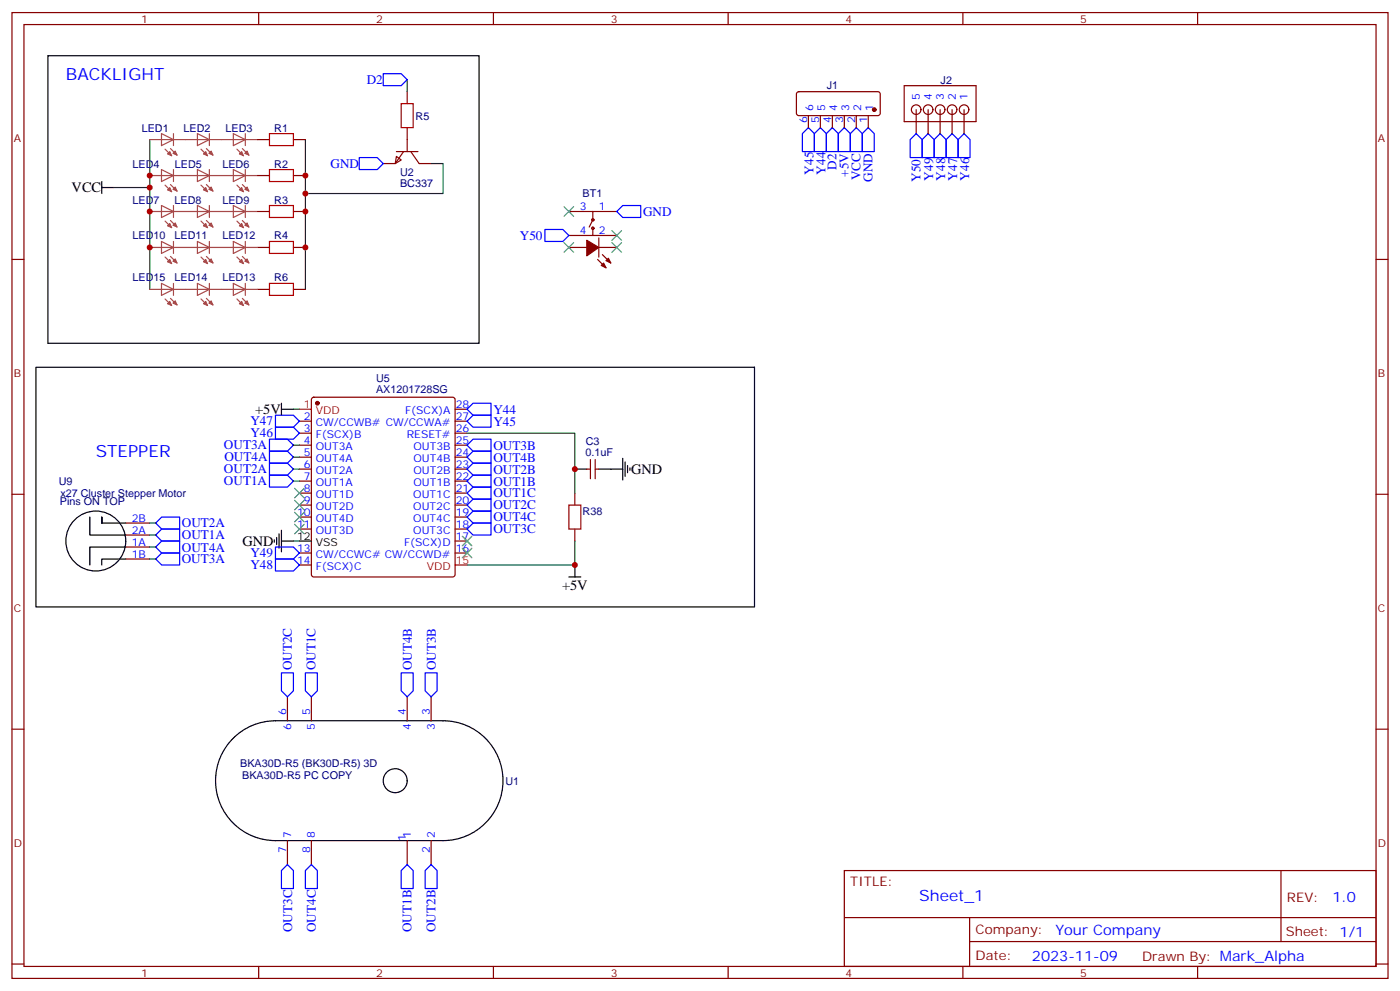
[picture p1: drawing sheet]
<svg xmlns="http://www.w3.org/2000/svg" width="412mm" height="292mm" viewBox="0 0 412 292" stroke-linecap="round" stroke-linejoin="round" font-family="sans-serif">
<g fill="none" stroke="#870000" stroke-width=".35">
<path d="M3.5 3.7h405.4v284.3h-405.4zM7.1 7.2h398.2v277.3h-398.2zM76.2 3.7v3.5M145.3 3.7v3.5M214.5 3.7v3.5M283.6 3.7v3.5M352.8 3.7v3.5M119.9 27v3.5M119.9 37.6v7M234.8 27.2l.5-.2h23.6l.4 .7-.1 5.9-.6 .4h-23.6l-.4-.7v-5.6zM238.1 34v3.6M241.7 34v3.6"/>
<path d="M245.2 34v3.6M248.7 34v3.6M252.2 34v3.6M255.8 34v3.6M266.3 25.2h21.2v10.6h-21.2zM269.9 32.3v7M273.4 32.3v7M276.9 32.3v7M280.5 32.3v7M284 32.3v7M75.8 41.1h3.6M75.8 51.7h3.6"/>
<path d="M86.4 41.1h3.6M86.4 51.7h3.6M116.8 46l1.4 1.1-1.8 1.1zM116.8 44.6h6.3M118.9 44.6l-2.5 3.6h-3.5M121 44.6l2.5 3.6h3.5M3.5 76.4h3.6M75.8 72.8h3.6M75.8 62.3h3.6M86.4 72.8h3.6M86.4 62.3h3.6M167.6 72.8h5.3"/>
<path d="M167.6 62.3h14.1M167.6 69.3h14.1M174.6 62.3v2.4l-1 2.2M174.6 66.9v2.4M176 76.4l2.5 2.4M176.4 72.8h5.3M176.4 70v5.7M177.4 75l2.5 2.4M405.3 76.4h3.6M75.8 85.2h3.6M86.4 85.2h3.6M92 117.2l.4-.3h40.9l.5 .3 .3 .5v51.5l-.3 .5-.5 .2h-40.9l-.5-.3-.2-.4v-51.5z"/>
<path d="M88.2 124h3.5M88.2 127.5h3.5M88.2 131.1h3.5M88.2 134.6h3.5M88.2 138.1h3.5M134.1 124h3.5M134.1 127.5h3.5M134.1 131.1h3.5M134.1 134.6h3.5M134.1 138.1h3.5M134.1 120.5h3.5M172.9 138.1h1"/>
<path d="M173.9 135.3v5.6M175.3 138.1h1.1M175.3 135.3v5.6M3.5 145.5h3.6M37 157.5h7.1M37 154h7.1M88.2 141.6h3.5M88.2 145.2h3.5M88.2 148.7h3.5M88.2 152.2h3.5M88.2 155.8h3.5M134.1 141.6h3.5"/>
<path d="M134.1 145.2h3.5M134.1 148.7h3.5M134.1 152.2h3.5M134.1 155.8h3.5M134.1 159.3h3.5M169.3 145.2v3.5M169.3 155.8v3.5M405.3 145.5h3.6M37 164.6h7.1M37 161h7.1M88.2 162.8h3.5M88.2 166.3h3.5"/>
<path d="M134.1 162.8h3.5M3.5 214.7h3.6M84.7 205.1v7.1M91.7 205.1v7.1M119.9 205.1v7.1M127 205.1v7.1M405.3 214.7h3.6M84.7 247.5v7M91.7 247.5v7M119.9 247.5v7M127 247.5v7M248.7 256.3h156.6v28.2h-156.6z"/>
<path d="M377.3 256.3v20.9M248.7 270.1h156.5M285.6 277.2h119.6M285.6 270.1v14.2M3.5 283.8h3.6M76.2 284.5v3.5M145.3 284.5v3.5M214.5 284.5v3.5M283.6 284.5v3.5M352.8 284.5v3.5M405.3 283.8h3.6"/>
<circle cx="269.9" cy="32.3" r="1.41"/>
<circle cx="273.4" cy="32.3" r="1.41"/>
<circle cx="276.9" cy="32.3" r="1.41"/>
<circle cx="280.5" cy="32.3" r="1.41"/>
<circle cx="284" cy="32.3" r="1.41"/>
<circle cx="174.6" cy="64.7" r=".35"/>
<circle cx="174.6" cy="67.2" r=".35"/>
</g>
<g fill="none" stroke="#a64a4a" stroke-width=".35">
<path d="M47.6 39.3l3.5 1.8-3.5 1.8zM51.1 39.3v3.6M58.2 39.3l3.5 1.8-3.5 1.8zM61.7 39.3v3.6M68.7 39.3l3.6 1.8-3.6 1.8zM72.3 39.3v3.6M44.1 51.7h7M44.1 41.1h7M47.6 49.9l3.5 1.8-3.5 1.7zM48.6 54.5l2 1.9M48.6 43.9l2 2M50.2 54.3l2 2"/>
<path d="M50.2 43.7l2 2M51.1 49.9v3.5M51.2 51.7h10.5M51.2 41.1h10.5M58.2 49.9l3.5 1.8-3.5 1.7zM59.2 43.9l2 2M59.2 54.5l2 1.9M60.8 43.7l1.9 2M60.8 54.3l1.9 2M61.7 49.9v3.5M61.8 51.7h10.5M61.8 41.1h10.5"/>
<path d="M68.7 49.9l3.6 1.8-3.6 1.7zM69.8 54.5l1.9 1.9M69.8 43.9l1.9 2M71.4 54.3l1.9 2M71.4 43.7l1.9 2M72.3 49.9v3.5M72.4 51.7h3.4M72.4 41.1h3.4M44.1 72.8h7M44.1 62.3h7M47.6 71.1l3.5 1.7-3.5 1.8zM47.6 60.5l3.5 1.8-3.5 1.7z"/>
<path d="M48.6 65.1l2 1.9M48.6 75.7l2 1.9M50.2 64.9l2 2M50.2 75.5l2 1.9M51.1 60.5v3.5M51.1 71.1v3.5M51.2 72.8h10.5M51.2 62.3h10.5M58.2 71.1l3.5 1.7-3.5 1.8zM58.2 60.5l3.5 1.8-3.5 1.7zM59.2 65.1l2 1.9M59.2 75.7l2 1.9"/>
<path d="M60.8 64.9l1.9 2M60.8 75.5l1.9 1.9M61.7 60.5v3.5M61.7 71.1v3.5M61.8 72.8h10.5M61.8 62.3h10.5M68.7 60.5l3.6 1.8-3.6 1.7zM68.7 71.1l3.6 1.7-3.6 1.8zM69.8 75.7l1.9 1.9M69.8 65.1l1.9 1.9M71.4 75.5l1.9 1.9M71.4 64.9l1.9 2"/>
<path d="M72.3 60.5v3.5M72.3 71.1v3.5M72.4 72.8h3.4M72.4 62.3h3.4M44.1 85.2h7M47.6 83.4l3.5 1.8-3.5 1.8zM48.6 88l2 2M50.2 87.8l2 2M51.1 83.4v3.6M51.2 85.2h10.5M58.2 83.4l3.5 1.8-3.5 1.8zM59.2 88l2 2"/>
<path d="M60.8 87.8l1.9 2M61.7 83.4v3.6M61.8 85.2h10.5M68.7 83.4l3.6 1.8-3.6 1.8zM69.8 88l1.9 2M71.4 87.8l1.9 2M72.3 83.4v3.6M72.4 85.2h3.4"/>
</g>
<g fill="#a64a4a" stroke="#a64a4a" stroke-width=".29">
<path d="M70.5 55.9l.7-.7 .5 1.2z"/>
<path d="M72.1 55.7l.7-.7 .5 1.3z"/>
<path d="M70.5 77.1l.7-.7 .5 1.2z"/>
<path d="M72.1 76.9l.7-.7 .5 1.2z"/>
<path d="M59.9 77.1l.7-.7 .6 1.2z"/>
<path d="M61.5 76.9l.7-.7 .5 1.2z"/>
<path d="M49.3 77.1l.7-.7 .6 1.2z"/>
<path d="M50.9 76.9l.7-.7 .6 1.2z"/>
<path d="M49.3 45.3l.7-.7 .6 1.3z"/>
<path d="M50.9 45.2l.7-.7 .6 1.2z"/>
<path d="M59.9 45.3l.7-.7 .6 1.3z"/>
<path d="M61.5 45.2l.7-.7 .5 1.2z"/>
<path d="M70.5 45.3l.7-.7 .5 1.3z"/>
<path d="M72.1 45.2l.7-.7 .5 1.2z"/>
<path d="M49.3 55.9l.7-.7 .6 1.2z"/>
<path d="M50.9 55.7l.7-.7 .6 1.3z"/>
<path d="M59.9 55.9l.7-.7 .6 1.2z"/>
<path d="M61.5 55.7l.7-.7 .5 1.3z"/>
<path d="M49.3 66.5l.7-.7 .6 1.2z"/>
<path d="M50.9 66.3l.7-.7 .6 1.3z"/>
<path d="M59.9 66.5l.7-.7 .6 1.2z"/>
<path d="M61.5 66.3l.7-.7 .5 1.3z"/>
<path d="M70.5 66.5l.7-.7 .5 1.2z"/>
<path d="M72.1 66.3l.7-.7 .5 1.3z"/>
<path d="M70.5 89.4l.7-.7 .5 1.3z"/>
<path d="M72.1 89.3l.7-.8 .5 1.3z"/>
<path d="M59.9 89.4l.7-.7 .6 1.3z"/>
<path d="M61.5 89.3l.7-.8 .5 1.3z"/>
<path d="M49.3 89.4l.7-.7 .6 1.3z"/>
<path d="M50.9 89.3l.7-.8 .6 1.3z"/>
</g>
<g fill="none" stroke="#008700" stroke-width=".35">
<path d="M119.9 23.5v3.5M33.5 55.2h10.6M44.1 41.1v44.1M90 41.1v44.1M127 48.2h3.5v8.8h-40.5M86.4 120.5h1.8M86.4 138.1h1.8M86.4 131.1h1.8M86.4 134.6h1.8M137.6 127.5h31.7v17.7M44.1 157.5h1.8M44.1 154h1.8"/>
<path d="M86.4 141.6h1.8M86.4 159.3h1.8M169.3 159.3v7h-31.7M44.1 164.6h1.8M44.1 161h1.8"/>
</g>
<path d="M79.4 39.3h7v3.6h-7zM118.2 30.5h3.5v7.1h-3.5zM79.4 49.9h7v3.5h-7zM79.4 71.1h7v3.5h-7zM79.4 60.5h7v3.5h-7zM79.4 83.4h7v3.6h-7zM167.6 148.7h3.5v7.1h-3.5z" fill="none" stroke="#a10000" stroke-width=".35"/>
<g fill="none" stroke="#000" stroke-width=".35">
<path d="M14.1 16.4h127v84.7h-127zM30 55.2h3.5M30 53.4v3.6M10.6 108.1h211.6v70.6h-211.6zM82.9 118.7v3.5M82.9 120.5h3.5M169.3 138.1h3.6M176.4 138.1h7M183.4 134.9v6.4M184.1 136v4.2M184.9 137.1v2.1M185.6 137.8v.7"/>
<path d="M26.5 152.2v5.3h10.5M30 154v-1.8v1.8h7M80.8 158.9v.7M81.5 158.2v2.1M82.2 157.2v4.2M82.9 159.3h3.5M82.9 156.1v6.4M88.2 159.3h3.5M37 161h-10.5v5.3M37 164.6h-7v1.7M167.6 169.9h3.5M169.3 166.3v3.6"/>
<path d="M69.2 216.8a17.6 17.6 0 0 1 11.9-4.6h49.4a17.6 17.6 0 0 1 17.7 17.6 17.6 17.6 0 0 1-17.7 17.7h-49.4a17.6 17.6 0 0 1-16.4-11.3 17.6 17.6 0 0 1 4.5-19.4z"/>
<circle cx="28.2" cy="159.3" r="8.8"/>
<circle cx="116.4" cy="229.8" r="3.5"/>
</g>
<g fill="none" stroke="#00f" stroke-width=".35">
<path d="M112.9 21.7h5.3l1.7 1.8-1.7 1.7h-5.3zM236.4 39.3l1.7-1.7 1.8 1.7v5.3h-3.5zM239.9 39.3l1.8-1.7 1.7 1.7v5.3h-3.5zM245.2 37.6l1.7 1.7v5.3h-3.5v-5.3zM248.7 37.6l1.8 1.7v5.3h-3.6v-5.3zM252.2 37.6l1.8 1.7v5.3h-3.5v-5.3zM255.8 37.6l1.7 1.7v5.3h-3.5v-5.3zM269.9 39.3l1.7 1.8v5.3h-3.5v-5.3zM105.8 46.4h5.3l1.8 1.8-1.8 1.7h-5.3zM271.6 41.1l1.8-1.8 1.8 1.8v5.3h-3.6zM275.2 41.1l1.7-1.8 1.8 1.8v5.3h-3.5zM278.7 41.1l1.8-1.8 1.7 1.8v5.3h-3.5z"/>
<path d="M282.2 41.1l1.8-1.8 1.8 1.8v5.3h-3.6zM160.5 67.6h5.3l1.8 1.7-1.8 1.8h-5.3zM181.7 62.3l1.7-1.8h5.3v3.5h-5.3zM79.4 132.8h5.3l1.7 1.8-1.7 1.7h-5.3zM79.4 129.3h5.3l1.7 1.8-1.7 1.7h-5.3zM79.4 136.3h5.3l1.7 1.8-1.7 1.8h-5.3zM79.4 139.9h5.3l1.7 1.7-1.7 1.8h-5.3zM81.1 122.2h5.3l1.8 1.8-1.8 1.8h-5.3zM81.1 125.8h5.3l1.8 1.7-1.8 1.8h-5.3zM137.6 120.5l1.7-1.8h5.3v3.5h-5.3zM137.6 124l1.7-1.8h5.3v3.6h-5.3zM137.6 138.1l1.7-1.8h5.3v3.6h-5.3z"/>
<path d="M137.6 134.6l1.7-1.8h5.3v3.5h-5.3zM137.6 131.1l1.7-1.8h5.3v3.5h-5.3zM45.9 154l1.7-1.8h5.3v3.6h-5.3zM45.9 157.5l1.7-1.7h5.3v3.5h-5.3zM137.6 141.6l1.7-1.7h5.3v3.5h-5.3zM137.6 152.2l1.7-1.7h5.3v3.5h-5.3zM137.6 148.7l1.7-1.8h5.3v3.6h-5.3zM137.6 145.2l1.7-1.8h5.3v3.5h-5.3zM139.3 154h5.3v3.5h-5.3l-1.7-1.7zM45.9 161l1.7-1.7h5.3v3.5h-5.3zM45.9 164.6l1.7-1.8h5.3v3.5h-5.3zM81.1 164.6h5.3l1.8 1.7-1.8 1.8h-5.3z"/>
<path d="M81.1 161h5.3l1.8 1.8-1.8 1.8h-5.3zM82.9 198.1h3.5v5.3l-1.7 1.7-1.8-1.7zM90 198.1h3.5v5.3l-1.8 1.7-1.7-1.7zM118.2 198.1h3.5v5.3l-1.8 1.7-1.7-1.7zM125.2 198.1h3.6v5.3l-1.8 1.7-1.8-1.7zM84.7 254.5l1.7 1.8v5.3h-3.5v-5.3zM91.7 254.5l1.8 1.8v5.3h-3.5v-5.3zM119.9 254.5l1.8 1.8v5.3h-3.5v-5.3zM127 254.5l1.8 1.8v5.3h-3.6v-5.3z"/>
</g>
<g fill="#870000" stroke="#870000" stroke-width=".35">
<path d="M172.9 70.7l3.5 2.1-3.5 2.5z"/>
<path d="M177.1 78.1l.7-.7 .7 1.4z"/>
<path d="M178.5 76.7l.7-.7 .7 1.4z"/>
<circle cx="93.5" cy="118.7" r=".53"/>
<circle cx="257.5" cy="32.3" r=".53"/>
</g>
<path d="M88.2 120.5h3.5M134.1 166.3h3.5" fill="none" stroke="#f00" stroke-width=".35"/>
<g fill="none" stroke="#3c3" stroke-width=".35">
<path d="M166.2 71.4l2.8 2.9M166.2 60.9l2.8 2.8M169 71.4l-2.8 2.9M169 60.9l-2.8 2.8M180.3 67.9l2.8 2.8M180.3 71.4l2.8 2.9M183.1 67.9l-2.8 2.8M183.1 71.4l-2.8 2.9M86.8 143.8l2.8 2.8M86.8 147.3l2.8 2.8M86.8 150.8l2.8 2.8M86.8 154.3l2.8 2.9"/>
<path d="M89.6 143.8l-2.8 2.8M89.6 147.3l-2.8 2.8M89.6 150.8l-2.8 2.8M89.6 154.3l-2.8 2.9M136.2 157.9l2.8 2.8M139 157.9l-2.8 2.8M136.2 161.4l2.8 2.8M139 161.4l-2.8 2.8"/>
</g>
<g fill="#c00">
<circle cx="44.1" cy="51.7" r=".88"/>
<circle cx="44.1" cy="62.3" r=".88"/>
<circle cx="44.1" cy="55.2" r=".88"/>
<circle cx="90" cy="51.7" r=".88"/>
<circle cx="90" cy="62.3" r=".88"/>
<circle cx="90" cy="57" r=".88"/>
<circle cx="44.1" cy="72.8" r=".88"/>
<circle cx="90" cy="72.8" r=".88"/>
<circle cx="169.3" cy="166.3" r=".88"/>
<circle cx="169.3" cy="138.1" r=".88"/>
</g>
<g font-size="4.9" fill="#00f">
<text x="19.4" y="23.5">BACKLIGHT</text>
<text x="28.2" y="134.6">STEPPER</text>
</g>
<text font-size="4.6" fill="#00f" x="270.8" y="265.3">Sheet_1</text>
<g font-size="4.2">
<text x="21.1" y="56.6">VCC</text>
<text x="75.2" y="121.9">+5V</text>
<text x="185.9" y="139.6">GND</text>
<text x="71.4" y="160.7">GND</text>
<text x="165.6" y="173.8">+5V</text>
</g>
<g font-size="4.2" fill="#00f">
<text x="392.5" y="265.6">1.0</text>
<text x="310.9" y="275.1">Your Company</text>
<text x="304" y="282.9">2023-11-09</text>
</g>
<g font-size="3.9" fill="#00f">
<text x="108" y="24.8">D2</text>
<text x="97.4" y="49.3">GND</text>
<text x="239.6" y="51.4" transform="rotate(-90 239.6 51.4)">Y45</text>
<text x="243.2" y="51.4" transform="rotate(-90 243.2 51.4)">Y44</text>
<text x="246.4" y="49.9" transform="rotate(-90 246.4 49.9)">D2</text>
<text x="250" y="52.1" transform="rotate(-90 250 52.1)">+5V</text>
<text x="253.5" y="53.1" transform="rotate(-90 253.5 53.1)">VCC</text>
<text x="257" y="53.5" transform="rotate(-90 257 53.5)">GND</text>
<text x="271.1" y="53.6" transform="rotate(-90 271.1 53.6)">Y50</text>
<text x="274.9" y="53.2" transform="rotate(-90 274.9 53.2)">Y49</text>
<text x="278.4" y="53.2" transform="rotate(-90 278.4 53.2)">Y48</text>
<text x="282" y="53.2" transform="rotate(-90 282 53.2)">Y47</text>
<text x="285.5" y="53.2" transform="rotate(-90 285.5 53.2)">Y46</text>
<text x="189.4" y="63.6">GND</text>
<text x="153.1" y="70.6">Y50</text>
<text x="73.8" y="125.3">Y47</text>
<text x="145.3" y="121.8">Y44</text>
<text x="145.3" y="125.3">Y45</text>
<text x="73.8" y="128.8">Y46</text>
<text x="66" y="132.3">OUT3A</text>
<text x="66.1" y="135.8">OUT4A</text>
<text x="145.3" y="135.9">OUT4B</text>
<text x="145.3" y="132.4">OUT3B</text>
<text x="66" y="139.4">OUT2A</text>
<text x="66" y="142.9">OUT1A</text>
<text x="145.3" y="143">OUT1B</text>
<text x="145.3" y="139.5">OUT2B</text>
<text x="145.3" y="149.9">OUT2C</text>
<text x="145.3" y="146.4">OUT1C</text>
<text x="53.6" y="155.2">OUT2A</text>
<text x="145.3" y="153.5">OUT4C</text>
<text x="53.6" y="158.8">OUT1A</text>
<text x="145.3" y="157">OUT3C</text>
<text x="53.5" y="165.8">OUT3A</text>
<text x="53.6" y="162.4">OUT4A</text>
<text x="73.8" y="167.5">Y48</text>
<text x="73.8" y="164">Y49</text>
<text x="85.9" y="197.4" transform="rotate(-90 85.9 197.4)">OUT2C</text>
<text x="93" y="197.4" transform="rotate(-90 93 197.4)">OUT1C</text>
<text x="121.3" y="197.4" transform="rotate(-90 121.3 197.4)">OUT4B</text>
<text x="128.4" y="197.4" transform="rotate(-90 128.4 197.4)">OUT3B</text>
<text x="86" y="274.4" transform="rotate(-90 86 274.4)">OUT3C</text>
<text x="93.1" y="274.4" transform="rotate(-90 93.1 274.4)">OUT4C</text>
<text x="121.2" y="274.4" transform="rotate(-90 121.2 274.4)">OUT1B</text>
<text x="128.3" y="274.4" transform="rotate(-90 128.3 274.4)">OUT2B</text>
</g>
<g font-size="3.9" fill="#800">
<text x="250.5" y="260.9">TITLE:</text>
<text x="379.1" y="265.6">REV:</text>
<text x="287.4" y="275.1">Company:</text>
<text x="378.7" y="275.7">Sheet: 1/1</text>
<text x="287.4" y="282.8">Date:</text>
<text x="336.4" y="282.8">Drawn By: Mark_Alpha</text>
</g>
<g font-size="3.2" fill="#800">
<text x="41.6" y="6.7">1</text>
<text x="110.8" y="6.7">2</text>
<text x="179.9" y="6.7">3</text>
<text x="249.1" y="6.7">4</text>
<text x="318.2" y="6.7">5</text>
<text x="4.1" y="41.8">A</text>
<text x="405.9" y="41.8">A</text>
<text x="4.1" y="110.9">B</text>
<text x="405.9" y="110.9">B</text>
<text x="4.1" y="180.1">C</text>
<text x="405.9" y="180.1">C</text>
<text x="4.1" y="249.2">D</text>
<text x="405.9" y="249.2">D</text>
<text x="41.6" y="287.5">1</text>
<text x="110.8" y="287.5">2</text>
<text x="179.9" y="287.5">3</text>
<text x="249.1" y="287.5">4</text>
<text x="318.2" y="287.5">5</text>
</g>
<g font-size="3.2" fill="#000080">
<text x="243.6" y="26.3">J1</text>
<text x="277.1" y="24.6">J2</text>
<text x="122.4" y="35.2">R5</text>
<text x="41.7" y="38.7">LED1</text>
<text x="54.1" y="38.7">LED2</text>
<text x="66.4" y="38.7">LED3</text>
<text x="80.8" y="38.7">R1</text>
<text x="39.1" y="49.3">LED4</text>
<text x="51.5" y="49.3">LED5</text>
<text x="65.5" y="49.3">LED6</text>
<text x="80.8" y="49.3">R2</text>
<text x="117.8" y="51.9">U2</text>
<text x="39.1" y="59.9">LED7</text>
<text x="51.4" y="59.9">LED8</text>
<text x="65.5" y="59.9">LED9</text>
<text x="80.8" y="59.9">R3</text>
<text x="117.8" y="55">BC337</text>
<text x="171.6" y="58.1">BT1</text>
<text x="39.1" y="70.5">LED10</text>
<text x="51.4" y="70.5">LED11</text>
<text x="65.5" y="70.5">LED12</text>
<text x="80.8" y="70.5">R4</text>
<text x="39.1" y="82.8">LED15</text>
<text x="51.4" y="82.8">LED14</text>
<text x="65.5" y="82.8">LED13</text>
<text x="80.8" y="82.8">R6</text>
<text x="110.8" y="112.6">U5</text>
<text x="110.8" y="115.8">AX1201728SG</text>
<text x="172.5" y="131.1">C3</text>
<text x="172.5" y="134.2">0.1uF</text>
<text x="17.3" y="142.8">U9</text>
<text x="17.6" y="148.7">Pins ON TOP</text>
<text x="17.8" y="146.3">x27 Cluster Stepper Motor</text>
<text x="171.6" y="151.6">R38</text>
<text x="70.8" y="225.7">BKA30D-R5 (BK30D-R5) 3D</text>
<text x="71.4" y="229.2">BKA30D-R5 PC COPY</text>
<text x="148.9" y="231">U1</text>
</g>
<g font-size="3.2" fill="#00f">
<text x="270.9" y="29.5" transform="rotate(-90 270.9 29.5)">5</text>
<text x="274.5" y="29.5" transform="rotate(-90 274.5 29.5)">4</text>
<text x="278" y="29.5" transform="rotate(-90 278 29.5)">3</text>
<text x="281.5" y="29.5" transform="rotate(-90 281.5 29.5)">2</text>
<text x="285" y="29.5" transform="rotate(-90 285 29.5)">1</text>
<text x="239.5" y="32.7" transform="rotate(-90 239.5 32.7)">6</text>
<text x="243.1" y="32.7" transform="rotate(-90 243.1 32.7)">5</text>
<text x="246.6" y="32.7" transform="rotate(-90 246.6 32.7)">4</text>
<text x="250.1" y="32.7" transform="rotate(-90 250.1 32.7)">3</text>
<text x="253.6" y="32.7" transform="rotate(-90 253.6 32.7)">2</text>
<text x="257.2" y="32.7" transform="rotate(-90 257.2 32.7)">1</text>
<text x="237.8" y="36.2" transform="rotate(-90 237.8 36.2)">6</text>
<text x="241.3" y="36.2" transform="rotate(-90 241.3 36.2)">5</text>
<text x="244.8" y="36.2" transform="rotate(-90 244.8 36.2)">4</text>
<text x="248.4" y="36.2" transform="rotate(-90 248.4 36.2)">3</text>
<text x="251.9" y="36.2" transform="rotate(-90 251.9 36.2)">2</text>
<text x="255.4" y="36.2" transform="rotate(-90 255.4 36.2)">1</text>
<text x="170.8" y="61.9">3</text>
<text x="176.4" y="61.9">1</text>
<text x="170.8" y="69">4</text>
<text x="176.4" y="69">2</text>
<text x="89.5" y="123.6">2</text>
<text x="93" y="125.4">CW/CCWB# CW/CCWA#</text>
<text x="119.3" y="121.9">F(SCX)A</text>
<text x="134.2" y="123.6">27</text>
<text x="134.2" y="120.1">28</text>
<text x="89.5" y="127.2">3</text>
<text x="89.5" y="130.7">4</text>
<text x="93" y="128.9">F(SCX)B</text>
<text x="119.8" y="128.9">RESET#</text>
<text x="134.2" y="130.7">25</text>
<text x="134.2" y="127.2">26</text>
<text x="89.5" y="134.2">5</text>
<text x="89.5" y="137.8">6</text>
<text x="93" y="132.5">OUT3A</text>
<text x="93" y="136">OUT4A</text>
<text x="121.8" y="136">OUT4B</text>
<text x="121.8" y="132.5">OUT3B</text>
<text x="134.2" y="137.8">23</text>
<text x="134.2" y="134.2">24</text>
<text x="89.5" y="141.3">7</text>
<text x="93" y="139.5">OUT2A</text>
<text x="93" y="143.1">OUT1A</text>
<text x="121.8" y="143.1">OUT1B</text>
<text x="121.8" y="139.5">OUT2B</text>
<text x="134.2" y="141.3">22</text>
<text x="89.5" y="144.8">8</text>
<text x="89.5" y="148.3">9</text>
<text x="93" y="146.6">OUT1D</text>
<text x="121.7" y="146.6">OUT1C</text>
<text x="134.2" y="148.3">20</text>
<text x="134.2" y="144.8">21</text>
<text x="38.8" y="153.6">2B</text>
<text x="87.5" y="151.9">10</text>
<text x="87.5" y="155.4">11</text>
<text x="93" y="150.1">OUT2D</text>
<text x="93" y="153.6">OUT4D</text>
<text x="121.7" y="153.6">OUT4C</text>
<text x="121.7" y="150.1">OUT2C</text>
<text x="134.2" y="155.4">18</text>
<text x="134.2" y="151.9">19</text>
<text x="38.8" y="160.7">1A</text>
<text x="38.8" y="157.2">2A</text>
<text x="93" y="157.2">OUT3D</text>
<text x="119" y="160.7">F(SCX)D</text>
<text x="121.7" y="157.2">OUT3C</text>
<text x="134.2" y="158.9">17</text>
<text x="38.8" y="164.2">1B</text>
<text x="87.5" y="162.5">13</text>
<text x="87.5" y="166">14</text>
<text x="93" y="164.2">CW/CCWC# CW/CCWD#</text>
<text x="93" y="167.7">F(SCX)C</text>
<text x="134.2" y="162.5">16</text>
<text x="84.3" y="210.4" transform="rotate(-90 84.3 210.4)">6</text>
<text x="85.7" y="214.9" transform="rotate(-90 85.7 214.9)">6</text>
<text x="91.4" y="210.4" transform="rotate(-90 91.4 210.4)">5</text>
<text x="92.8" y="214.9" transform="rotate(-90 92.8 214.9)">5</text>
<text x="119.6" y="210.4" transform="rotate(-90 119.6 210.4)">4</text>
<text x="121" y="214.9" transform="rotate(-90 121 214.9)">4</text>
<text x="126.6" y="210.4" transform="rotate(-90 126.6 210.4)">3</text>
<text x="128.1" y="214.9" transform="rotate(-90 128.1 214.9)">3</text>
<text x="84.3" y="251.3" transform="rotate(-90 84.3 251.3)">7</text>
<text x="85.7" y="246.8" transform="rotate(-90 85.7 246.8)">7</text>
<text x="91.4" y="251.3" transform="rotate(-90 91.4 251.3)">8</text>
<text x="92.8" y="246.8" transform="rotate(-90 92.8 246.8)">8</text>
<text x="119.6" y="247.7" transform="rotate(-90 119.6 247.7)">1</text>
<text x="121" y="246.8" transform="rotate(-90 121 246.8)">1</text>
<text x="126.6" y="251.3" transform="rotate(-90 126.6 251.3)">2</text>
<text x="128.1" y="246.8" transform="rotate(-90 128.1 246.8)">2</text>
</g>
<g font-size="3.2" fill="#f00">
<text x="89.5" y="120.1">1</text>
<text x="93" y="121.9">VDD</text>
<text x="125.7" y="167.7">VDD</text>
<text x="134.2" y="166">15</text>
</g>
<g font-size="3.2">
<text x="87.5" y="158.9">12</text>
<text x="93" y="160.7">VSS</text>
</g>
</svg>
